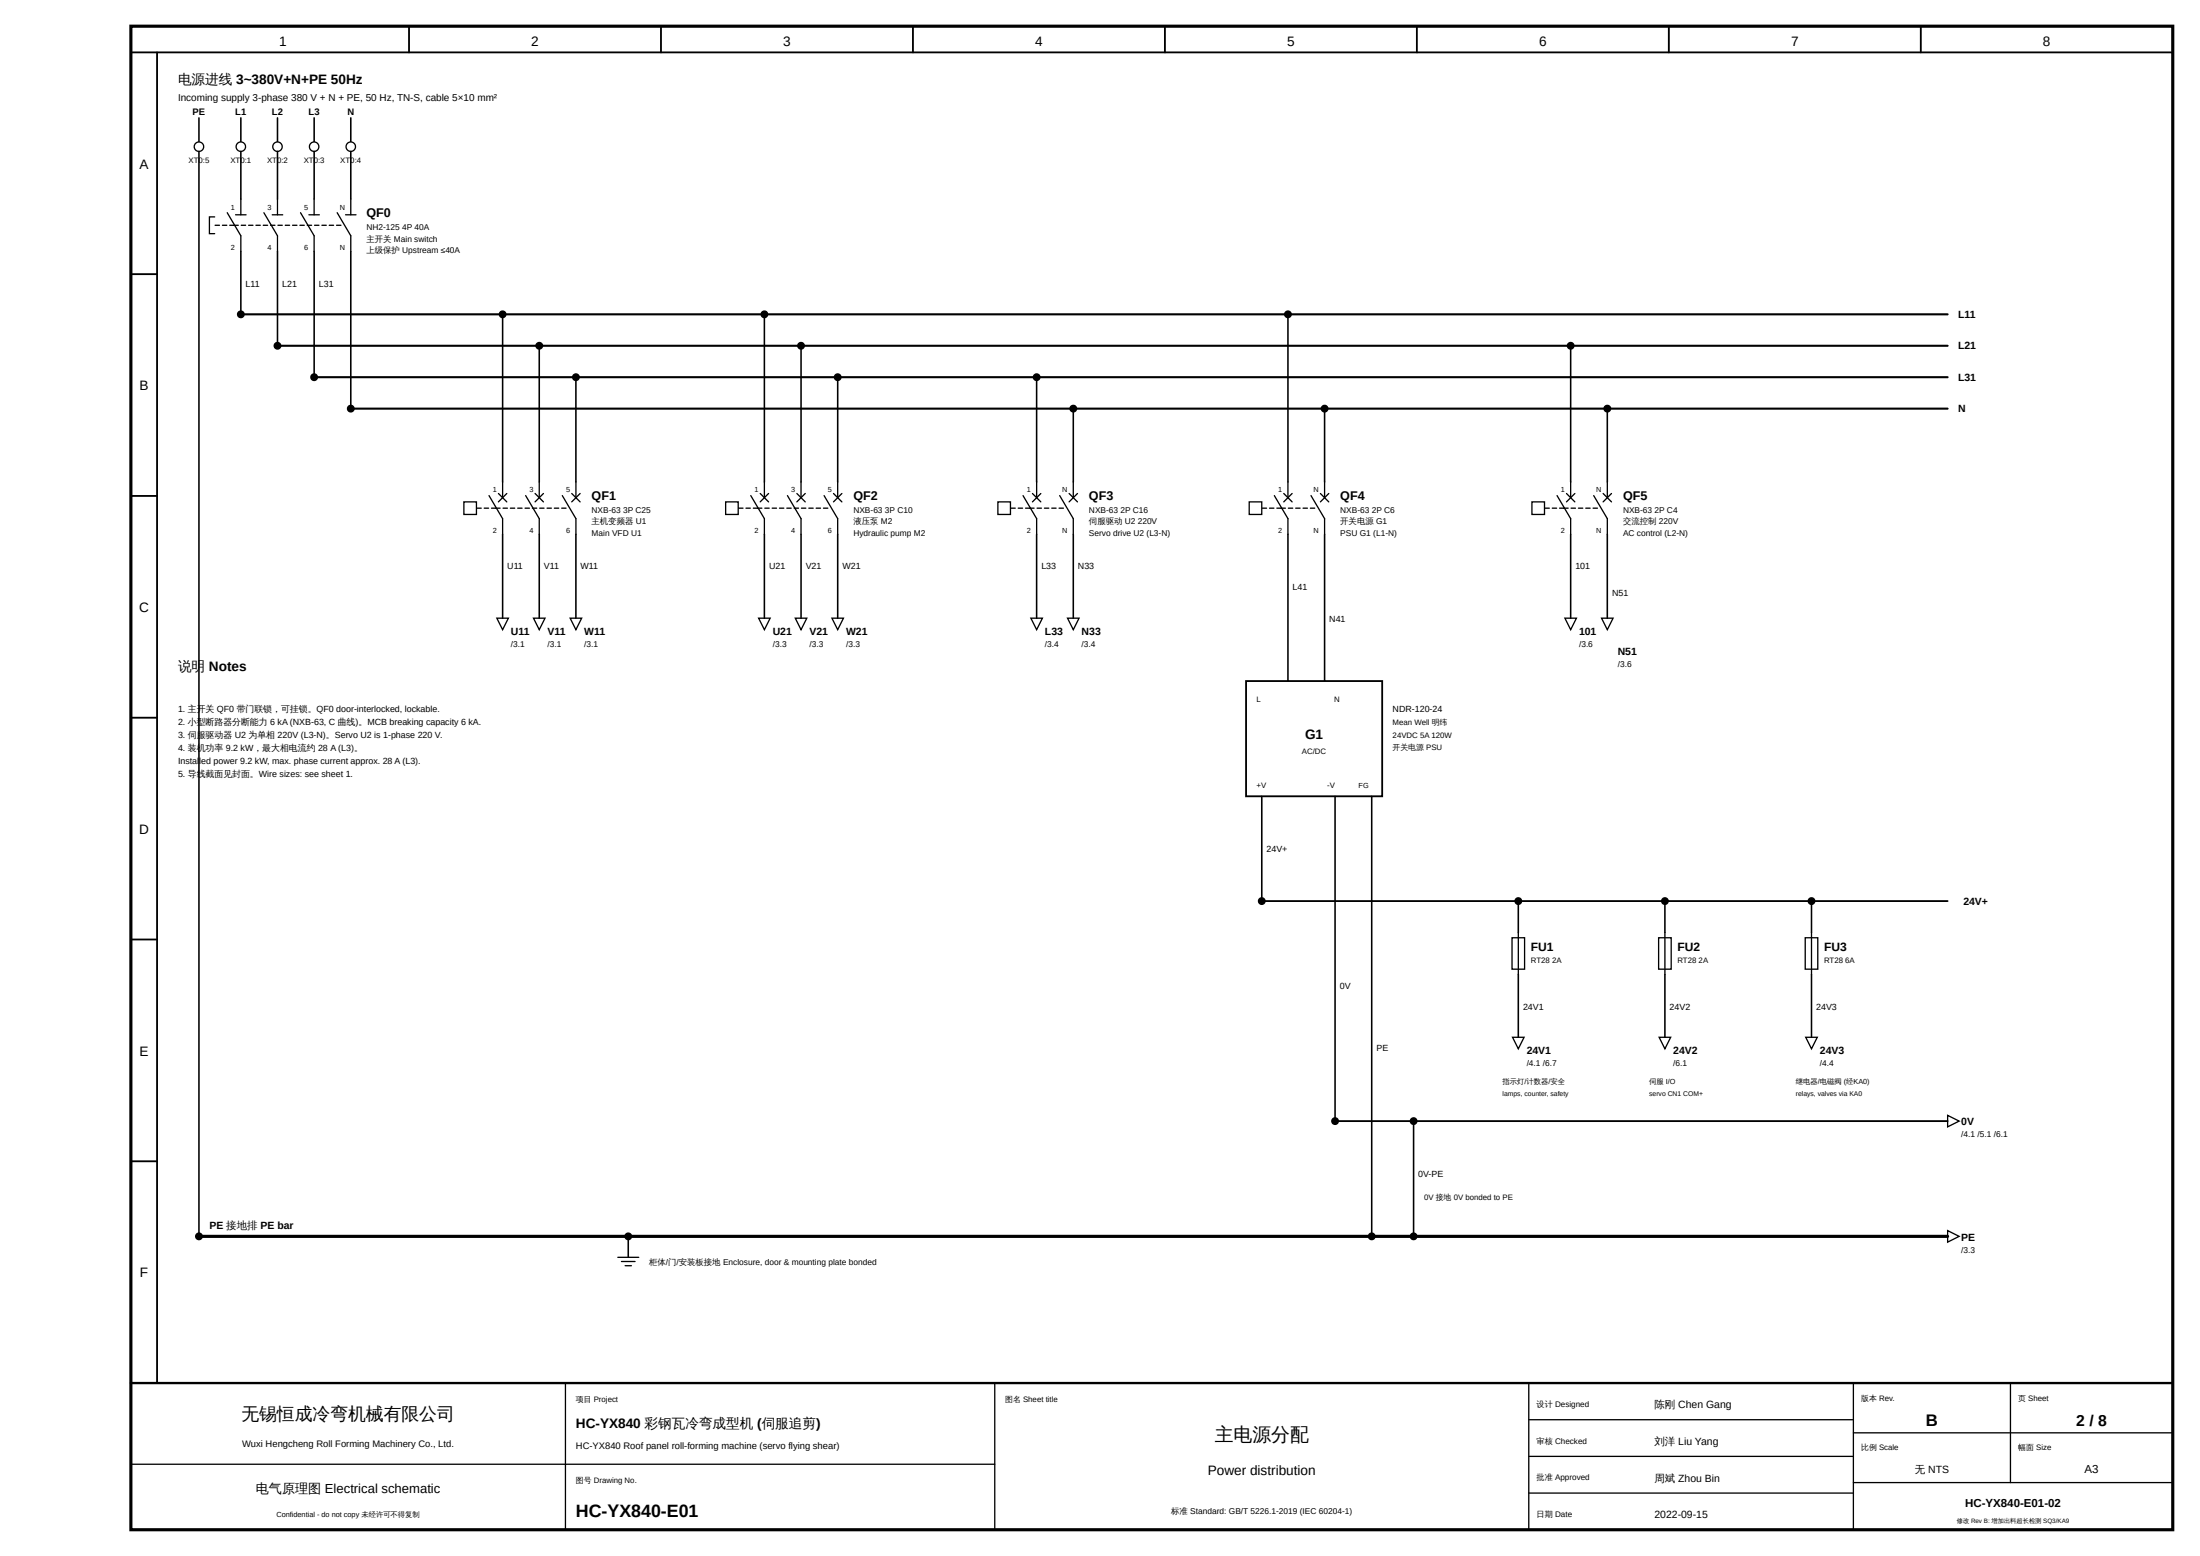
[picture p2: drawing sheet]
<svg xmlns="http://www.w3.org/2000/svg" width="420mm" height="297mm" viewBox="0 0 420 297" stroke-linecap="round" stroke-linejoin="round" font-family="sans-serif">
<path d="M38 22.5v4.6" fill="none" stroke="#000" stroke-width=".3"/>
<circle cx="38" cy="28" r=".9" fill="#fff"/>
<circle cx="38" cy="28" r=".9" fill="none" stroke="#000" stroke-width=".25"/>
<path d="M46 22.5v4.6" fill="none" stroke="#000" stroke-width=".3"/>
<circle cx="46" cy="28" r=".9" fill="#fff"/>
<circle cx="46" cy="28" r=".9" fill="none" stroke="#000" stroke-width=".25"/>
<path d="M53 22.5v4.6" fill="none" stroke="#000" stroke-width=".3"/>
<circle cx="53" cy="28" r=".9" fill="#fff"/>
<circle cx="53" cy="28" r=".9" fill="none" stroke="#000" stroke-width=".25"/>
<path d="M60 22.5v4.6" fill="none" stroke="#000" stroke-width=".3"/>
<circle cx="60" cy="28" r=".9" fill="#fff"/>
<circle cx="60" cy="28" r=".9" fill="none" stroke="#000" stroke-width=".25"/>
<path d="M67 22.5v4.6" fill="none" stroke="#000" stroke-width=".3"/>
<circle cx="67" cy="28" r=".9" fill="#fff"/>
<g fill="none" stroke="#000" stroke-width=".25">
<path d="M46 38v3M53 38v3M60 38v3M67 38v3M41 41.4h-1v3.2h1M43.4 40.6l2.6 4.4v3M45 41h2M50.4 40.6l2.6 4.4v3M52 41h2M57.4 40.6l2.6 4.4v3M59 41h2M64.4 40.6l2.6 4.4v3"/>
<path d="M66 41h2M88.6 95.8h2.4v2.4h-2.4zM93.4 94.6l2.6 4.4v3M95.2 94.2l1.6 1.6M96 92v3M96.8 94.2l-1.6 1.6M100.4 94.6l2.6 4.4v3M102.2 94.2l1.6 1.6M103 92v3M103.8 94.2l-1.6 1.6M107.4 94.6l2.6 4.4v3M109.2 94.2l1.6 1.6"/>
<path d="M110 92v3M110.8 94.2l-1.6 1.6M138.6 95.8h2.4v2.4h-2.4zM143.4 94.6l2.6 4.4v3M145.2 94.2l1.6 1.6M146 92v3M146.8 94.2l-1.6 1.6M150.4 94.6l2.6 4.4v3M152.2 94.2l1.6 1.6M153 92v3M153.8 94.2l-1.6 1.6M157.4 94.6l2.6 4.4v3"/>
<path d="M159.2 94.2l1.6 1.6M160 92v3M160.8 94.2l-1.6 1.6M190.6 95.8h2.4v2.4h-2.4zM195.4 94.6l2.6 4.4v3M197.2 94.2l1.6 1.6M198 92v3M198.8 94.2l-1.6 1.6M202.4 94.6l2.6 4.4v3M204.2 94.2l1.6 1.6M205 92v3M205.8 94.2l-1.6 1.6"/>
<path d="M238.6 95.8h2.4v2.4h-2.4zM243.4 94.6l2.6 4.4v3M245.2 94.2l1.6 1.6M246 92v3M246.8 94.2l-1.6 1.6M250.4 94.6l2.6 4.4v3M252.2 94.2l1.6 1.6M253 92v3M253.8 94.2l-1.6 1.6M292.6 95.8h2.4v2.4h-2.4zM297.4 94.6l2.6 4.4v3M299.2 94.2l1.6 1.6"/>
<path d="M300 92v3M300.8 94.2l-1.6 1.6M304.4 94.6l2.6 4.4v3M306.2 94.2l1.6 1.6M307 92v3M307.8 94.2l-1.6 1.6M94.9 118h2.2l-1.1 2.2zM101.9 118h2.2l-1.1 2.2zM108.9 118h2.2l-1.1 2.2zM144.9 118h2.2l-1.1 2.2zM151.9 118h2.2l-1.1 2.2zM158.9 118h2.2l-1.1 2.2z"/>
<path d="M196.9 118h2.2l-1.1 2.2zM203.9 118h2.2l-1.1 2.2zM298.9 118h2.2l-1.1 2.2zM305.9 118h2.2l-1.1 2.2zM288.8 179h2.4v6h-2.4zM290 178v8M316.8 179h2.4v6h-2.4zM318 178v8M344.8 179h2.4v6h-2.4zM346 178v8M288.9 198h2.2l-1.1 2.2zM316.9 198h2.2l-1.1 2.2z"/>
<path d="M344.9 198h2.2l-1.1 2.2zM372 212.9l2.2 1.1-2.2 1.1zM118 240h4M372 234.9l2.2 1.1-2.2 1.1zM118.7 240.8h2.6M119.4 241.6h1.2M25 279.5h165M108 264v28M190 264v28M292 264v28M292 271h62M292 278h62"/>
<path d="M354 264v28M354 273.5h61M384 264v19M292 285h62M354 283h61"/>
<circle cx="67" cy="28" r=".9"/>
</g>
<g fill="none" stroke="#000" stroke-width=".3">
<path d="M38 28.9v207.1M46 28.9v9.1M53 28.9v9.1M60 28.9v9.1M67 28.9v9.1M46 48v12M53 48v18M60 48v24M67 48v30M96 60v32M103 66v26M110 72v20"/>
<path d="M146 60v32M153 66v26M160 72v20M198 72v20M205 78v14M246 60v32M253 78v14M300 66v26M307 78v14M96 102v16M103 102v16M110 102v16"/>
<path d="M146 102v16M153 102v16M160 102v16M198 102v16M205 102v16M246 102v28M253 102v28M300 102v16M307 102v16M241 152v20M255 152v62M262 152v84"/>
<path d="M290 172v6M318 172v6M346 172v6M290 186v12M318 186v12M346 186v12M270 214v22M120 236v4"/>
<circle cx="46" cy="60" r=".6"/>
<circle cx="53" cy="66" r=".6"/>
<circle cx="60" cy="72" r=".6"/>
<circle cx="67" cy="78" r=".6"/>
<circle cx="96" cy="60" r=".6"/>
<circle cx="103" cy="66" r=".6"/>
<circle cx="110" cy="72" r=".6"/>
<circle cx="146" cy="60" r=".6"/>
<circle cx="153" cy="66" r=".6"/>
<circle cx="160" cy="72" r=".6"/>
<circle cx="198" cy="72" r=".6"/>
<circle cx="205" cy="78" r=".6"/>
<circle cx="246" cy="60" r=".6"/>
<circle cx="253" cy="78" r=".6"/>
<circle cx="300" cy="66" r=".6"/>
<circle cx="307" cy="78" r=".6"/>
<circle cx="241" cy="172" r=".6"/>
<circle cx="290" cy="172" r=".6"/>
<circle cx="318" cy="172" r=".6"/>
<circle cx="346" cy="172" r=".6"/>
<circle cx="255" cy="214" r=".6"/>
<circle cx="270" cy="214" r=".6"/>
<circle cx="38" cy="236" r=".6"/>
<circle cx="120" cy="236" r=".6"/>
<circle cx="262" cy="236" r=".6"/>
<circle cx="270" cy="236" r=".6"/>
</g>
<g fill="#000">
<path d="M44.6 42.9h.9l.1 .1-.1 .1h-.8zM46 42.9h.9l.1 .1-.1 .1h-.8zM47.4 42.9h.9l.1 .1-.1 .1h-.8zM48.8 42.9h.9l.1 .1-.1 .1h-.8zM50.2 42.9h.9l.1 .1-.1 .1h-.8zM51.6 42.9h.9l.1 .1-.1 .1h-.8zM53 42.9h.9l.1 .1-.1 .1h-.8zM54.4 42.9h.9l.1 .1-.1 .1h-.8zM55.8 42.9h.9l.1 .1-.1 .1h-.8zM57.2 42.9h.9l.1 .1-.1 .1h-.8zM58.6 42.9h.9l.1 .1-.1 .1h-.8zM60 42.9h.9l.1 .1-.1 .1h-.8zM61.4 42.9h.9l.1 .1-.1 .1h-.8zM62.8 42.9h.9l.1 .1-.1 .1h-.8zM64.2 42.9h.9l.1 .1-.1 .1h-.8z"/>
<path d="M43.8 42.9h.9l.1 .1-.1 .1h-.8zM42.4 42.9h.9l.1 .1-.1 .1h-.8zM41 42.9h.9l.1 .1-.1 .1h-.8z"/>
<path d="M94.6 96.9h.9l.1 .1-.1 .1h-.8zM96 96.9h.9l.1 .1-.1 .1h-.8zM97.4 96.9h.9l.1 .1-.1 .1h-.8zM98.8 96.9h.9l.1 .1-.1 .1h-.8zM100.2 96.9h.9l.1 .1-.1 .1h-.8zM101.6 96.9h.9l.1 .1-.1 .1h-.8zM103 96.9h.9l.1 .1-.1 .1h-.8zM104.4 96.9h.9l.1 .1-.1 .1h-.8zM105.8 96.9h.9l.1 .1-.1 .1h-.8zM107.2 96.9h.9l.1 .1-.1 .1h-.8z"/>
<path d="M93.8 96.9h.9l.1 .1-.1 .1h-.8zM92.4 96.9h.9l.1 .1-.1 .1h-.8zM91 96.9h.9l.1 .1-.1 .1h-.8z"/>
<path d="M144.6 96.9h.9l.1 .1-.1 .1h-.8zM146 96.9h.9l.1 .1-.1 .1h-.8zM147.4 96.9h.9l.1 .1-.1 .1h-.8zM148.8 96.9h.9l.1 .1-.1 .1h-.8zM150.2 96.9h.9l.1 .1-.1 .1h-.8zM151.6 96.9h.9l.1 .1-.1 .1h-.8zM153 96.9h.9l.1 .1-.1 .1h-.8zM154.4 96.9h.9l.1 .1-.1 .1h-.8zM155.8 96.9h.9l.1 .1-.1 .1h-.8zM157.2 96.9h.9l.1 .1-.1 .1h-.8z"/>
<path d="M143.8 96.9h.9l.1 .1-.1 .1h-.8zM142.4 96.9h.9l.1 .1-.1 .1h-.8zM141 96.9h.9l.1 .1-.1 .1h-.8z"/>
<path d="M196.6 96.9h.9l.1 .1-.1 .1h-.8zM198 96.9h.9l.1 .1-.1 .1h-.8zM199.4 96.9h.9l.1 .1-.1 .1h-.8zM200.8 96.9h.9l.1 .1-.1 .1h-.8zM202.2 96.9h.9l.1 .1-.1 .1h-.8z"/>
<path d="M195.8 96.9h.9l.1 .1-.1 .1h-.8zM194.4 96.9h.9l.1 .1-.1 .1h-.8zM193 96.9h.9l.1 .1-.1 .1h-.8z"/>
<path d="M244.6 96.9h.9l.1 .1-.1 .1h-.8zM246 96.9h.9l.1 .1-.1 .1h-.8zM247.4 96.9h.9l.1 .1-.1 .1h-.8zM248.8 96.9h.9l.1 .1-.1 .1h-.8zM250.2 96.9h.9l.1 .1-.1 .1h-.8z"/>
<path d="M243.8 96.9h.9l.1 .1-.1 .1h-.8zM242.4 96.9h.9l.1 .1-.1 .1h-.8zM241 96.9h.9l.1 .1-.1 .1h-.8z"/>
<path d="M298.6 96.9h.9l.1 .1-.1 .1h-.8zM300 96.9h.9l.1 .1-.1 .1h-.8zM301.4 96.9h.9l.1 .1-.1 .1h-.8zM302.8 96.9h.9l.1 .1-.1 .1h-.8zM304.2 96.9h.9l.1 .1-.1 .1h-.8z"/>
<path d="M297.8 96.9h.9l.1 .1-.1 .1h-.8zM296.4 96.9h.9l.1 .1-.1 .1h-.8zM295 96.9h.9l.1 .1-.1 .1h-.8z"/>
<circle cx="46" cy="60" r=".6"/>
<circle cx="53" cy="66" r=".6"/>
<circle cx="60" cy="72" r=".6"/>
<circle cx="67" cy="78" r=".6"/>
<circle cx="96" cy="60" r=".6"/>
<circle cx="103" cy="66" r=".6"/>
<circle cx="110" cy="72" r=".6"/>
<circle cx="146" cy="60" r=".6"/>
<circle cx="153" cy="66" r=".6"/>
<circle cx="160" cy="72" r=".6"/>
<circle cx="198" cy="72" r=".6"/>
<circle cx="205" cy="78" r=".6"/>
<circle cx="246" cy="60" r=".6"/>
<circle cx="253" cy="78" r=".6"/>
<circle cx="300" cy="66" r=".6"/>
<circle cx="307" cy="78" r=".6"/>
<circle cx="241" cy="172" r=".6"/>
<circle cx="290" cy="172" r=".6"/>
<circle cx="318" cy="172" r=".6"/>
<circle cx="346" cy="172" r=".6"/>
<circle cx="255" cy="214" r=".6"/>
<circle cx="270" cy="214" r=".6"/>
<circle cx="38" cy="236" r=".6"/>
<circle cx="120" cy="236" r=".6"/>
<circle cx="262" cy="236" r=".6"/>
<circle cx="270" cy="236" r=".6"/>
</g>
<path d="M46 60h326M53 66h319M60 72h312M67 78h305" fill="none" stroke="#000" stroke-width=".4"/>
<g fill="none" stroke="#000" stroke-width=".35">
<path d="M25 10h390M30 10v254M78.1 5v5M126.2 5v5M174.4 5v5M222.5 5v5M270.6 5v5M318.7 5v5M366.9 5v5M25 52.3h5M25 94.7h5M25 137h5"/>
<path d="M238 130h26v22h-26zM25 179.3h5M241 172h131M255 214h117M25 221.7h5"/>
</g>
<path d="M25 5h390v287h-390zM38 236h334" fill="none" stroke="#000" stroke-width=".6"/>
<path d="M25 264h390" fill="none" stroke="#000" stroke-width=".45"/>
<text font-size="3.6" x="232" y="275">主电源分配</text>
<g font-size="3.4">
<text x="46.1" y="271">无锡恒成冷弯机械有限公司</text>
<text x="110" y="289.5">HC-YX840-E01</text>
</g>
<text font-size="3.2" x="367.8" y="272.2">B</text>
<text font-size="3" x="396.6" y="272.2">2 / 8</text>
<g font-size="2.6">
<text x="53.3" y="8.8">1</text>
<text x="101.5" y="8.8">2</text>
<text x="149.6" y="8.8">3</text>
<text x="197.7" y="8.8">4</text>
<text x="245.8" y="8.8">5</text>
<text x="294" y="8.8">6</text>
<text x="342.1" y="8.8">7</text>
<text x="390.2" y="8.8">8</text>
<text x="34" y="16">电源进线 3~380V+N+PE 50Hz</text>
<text x="26.6" y="32.2">A</text>
<text x="26.6" y="74.5">B</text>
<text x="26.6" y="116.8">C</text>
<text x="34" y="128">说明 Notes</text>
<text x="249.3" y="141">G1</text>
<text x="26.6" y="159.2">D</text>
<text x="26.6" y="201.5">E</text>
<text x="26.7" y="243.8">F</text>
<text x="110" y="272.6">HC-YX840 彩钢瓦冷弯成型机 (伺服追剪)</text>
<text x="230.7" y="281.5">Power distribution</text>
</g>
<text font-size="2.5" x="48.9" y="285">电气原理图 Electrical schematic</text>
<g font-size="2.4">
<text x="70" y="41.4">QF0</text>
<text x="113" y="95.4">QF1</text>
<text x="163" y="95.4">QF2</text>
<text x="208" y="95.4">QF3</text>
<text x="256" y="95.4">QF4</text>
<text x="310" y="95.4">QF5</text>
</g>
<g font-size="2.3">
<text x="292.4" y="181.5">FU1</text>
<text x="320.4" y="181.5">FU2</text>
<text x="348.4" y="181.5">FU3</text>
</g>
<g font-size="2.2">
<text x="398.2" y="281.2">A3</text>
<text x="375.3" y="287.6">HC-YX840-E01-02</text>
</g>
<g font-size="2">
<text x="374" y="60.7">L11</text>
<text x="374" y="66.7">L21</text>
<text x="374" y="72.7">L31</text>
<text x="374" y="78.7">N</text>
<text x="97.6" y="121.2">U11</text>
<text x="104.6" y="121.2">V11</text>
<text x="111.6" y="121.2">W11</text>
<text x="147.6" y="121.2">U21</text>
<text x="154.6" y="121.2">V21</text>
<text x="161.6" y="121.2">W21</text>
<text x="199.6" y="121.2">L33</text>
<text x="206.6" y="121.2">N33</text>
<text x="301.6" y="121.2">101</text>
<text x="309" y="125">N51</text>
<text x="375" y="172.7">24V+</text>
<text x="291.6" y="201.2">24V1</text>
<text x="319.6" y="201.2">24V2</text>
<text x="347.6" y="201.2">24V3</text>
<text x="374.6" y="214.8">0V</text>
<text x="40" y="234.6">PE 接地排 PE bar</text>
<text x="374.6" y="236.8">PE</text>
<text x="316" y="268.8">陈刚 Chen Gang</text>
<text x="316" y="275.8">刘洋 Liu Yang</text>
<text x="365.7" y="281.2">无 NTS</text>
<text x="316" y="282.8">周斌 Zhou Bin</text>
<text x="316" y="289.8">2022-09-15</text>
</g>
<text font-size="1.9" x="34" y="19.2">Incoming supply 3-phase 380 V + N + PE, 50 Hz, TN-S, cable 5×10 mm²</text>
<g font-size="1.8">
<text x="36.8" y="22">PE</text>
<text x="44.9" y="22">L1</text>
<text x="51.9" y="22">L2</text>
<text x="58.9" y="22">L3</text>
<text x="66.3" y="22">N</text>
<text x="46.3" y="276.3">Wuxi Hengcheng Roll Forming Machinery Co., Ltd.</text>
<text x="110" y="276.6">HC-YX840 Roof panel roll-forming machine (servo flying shear)</text>
</g>
<g font-size="1.7">
<text x="46.9" y="54.7">L11</text>
<text x="53.9" y="54.7">L21</text>
<text x="60.9" y="54.7">L31</text>
<text x="96.9" y="108.7">U11</text>
<text x="103.9" y="108.7">V11</text>
<text x="110.9" y="108.7">W11</text>
<text x="146.9" y="108.7">U21</text>
<text x="153.9" y="108.7">V21</text>
<text x="160.9" y="108.7">W21</text>
<text x="198.9" y="108.7">L33</text>
<text x="205.9" y="108.7">N33</text>
<text x="246.9" y="112.7">L41</text>
<text x="300.9" y="108.7">101</text>
<text x="307.9" y="113.7">N51</text>
<text x="253.9" y="118.7">N41</text>
<text x="34" y="136">1. 主开关 QF0 带门联锁，可挂锁。QF0 door-interlocked, lockable.</text>
<text x="266" y="136">NDR-120-24</text>
<text x="34" y="138.5">2. 小型断路器分断能力 6 kA (NXB-63, C 曲线)。MCB breaking capacity 6 kA.</text>
<text x="34" y="140.9">3. 伺服驱动器 U2 为单相 220V (L3-N)。Servo U2 is 1-phase 220 V.</text>
<text x="34" y="143.4">4. 装机功率 9.2 kW，最大相电流约 28 A (L3)。</text>
<text x="34" y="145.9">Instal</text>
<text x="34" y="148.3">5. 导线截面见封面。Wire sizes: see sheet 1.</text>
<text x="38.1" y="145.9">l</text>
<text x="38.4" y="145.9">ed power 9.2 kW, max. phase current approx. 28 A (L3).</text>
<text x="241.9" y="162.7">24V+</text>
<text x="255.9" y="188.7">0V</text>
<text x="290.9" y="192.7">24V1</text>
<text x="318.9" y="192.7">24V2</text>
<text x="346.9" y="192.7">24V3</text>
<text x="262.9" y="200.7">PE</text>
<text x="270.9" y="224.7">0V-PE</text>
</g>
<g font-size="1.6">
<text x="70" y="43.9">NH2-125</text>
<text x="70" y="46.1">主开关 Main switch</text>
<text x="76.8" y="43.9">4P 40A</text>
<text x="70" y="48.3">上级保护 Upstream ≤40A</text>
<text x="113" y="97.9">NXB-63</text>
<text x="113" y="100.1">主机变频器 U1</text>
<text x="119" y="97.9">3P C25</text>
<text x="163" y="97.9">NXB-63</text>
<text x="163" y="100.1">液压泵 M2</text>
<text x="169" y="97.9">3P C10</text>
<text x="208" y="97.9">NXB-63</text>
<text x="208" y="100.1">伺服驱动 U2</text>
<text x="214" y="97.9">2P C16</text>
<text x="217.3" y="100.1">220V</text>
<text x="256" y="97.9">NXB-63</text>
<text x="256" y="100.1">开关电源 G1</text>
<text x="262" y="97.9">2P C6</text>
<text x="310" y="97.9">NXB-63</text>
<text x="310" y="100.1">交流控制 220V</text>
<text x="316" y="97.9">2P C4</text>
<text x="113" y="102.3">Main VFD U1</text>
<text x="163" y="102.3">Hydraulic pump M2</text>
<text x="208" y="102.3">Servo drive U2 (L3-N)</text>
<text x="256" y="102.3">PSU G1 (L1-N)</text>
<text x="310" y="102.3">AC control (L2-N)</text>
<text x="97.6" y="123.5">/3.1</text>
<text x="104.6" y="123.5">/3.1</text>
<text x="111.6" y="123.5">/3.1</text>
<text x="147.6" y="123.5">/3.3</text>
<text x="154.6" y="123.5">/3.3</text>
<text x="161.6" y="123.5">/3.3</text>
<text x="199.6" y="123.5">/3.4</text>
<text x="206.6" y="123.5">/3.4</text>
<text x="301.6" y="123.5">/3.6</text>
<text x="309" y="127.3">/3.6</text>
<text x="291.6" y="203.5">/4.1 /6.7</text>
<text x="319.6" y="203.5">/6.1</text>
<text x="347.6" y="203.5">/4.4</text>
<text x="374.6" y="217.1">/4.1 /5.1 /6.1</text>
<text x="374.6" y="239.1">/3.3</text>
<text x="124" y="241.5">柜体/门/安装板接地 Enclosure, door &amp; mounting plate bonded</text>
<text x="223.7" y="289">标准 Standard: GB/T 5226.1-2019 (IEC 60204-1)</text>
</g>
<g font-size="1.5">
<text x="36" y="31.2">XT0:5</text>
<text x="44" y="31.2">XT0:1</text>
<text x="51" y="31.2">XT0:2</text>
<text x="58" y="31.2">XT0:3</text>
<text x="65" y="31.2">XT0:4</text>
<text x="240" y="134">L</text>
<text x="254.8" y="134">N</text>
<text x="248.7" y="144">AC/DC</text>
<text x="266" y="138.4">Mean Well 明纬</text>
<text x="266" y="140.8">24VDC 5A 120W</text>
<text x="266" y="143.2">开关电源 PSU</text>
<text x="240" y="150.5">+V</text>
<text x="253.5" y="150.5">-V</text>
<text x="292.4" y="183.9">RT28</text>
<text x="296.4" y="183.9">2A</text>
<text x="320.4" y="183.9">RT28</text>
<text x="324.4" y="183.9">2A</text>
<text x="348.4" y="183.9">RT28</text>
<text x="352.4" y="183.9">6A</text>
<text x="272" y="229">0V 接地 0V bonded to PE</text>
<text x="110" y="267.6">项目 Project</text>
<text x="192" y="267.6">图名 Sheet title</text>
<text x="293.5" y="268.6">设计 Designed</text>
<text x="355.5" y="267.4">版本 Rev.</text>
<text x="385.5" y="267.4">页 Sheet</text>
<text x="293.5" y="275.6">审核 Checked</text>
<text x="355.5" y="276.8">比例 Scale</text>
<text x="385.5" y="276.8">幅面 Size</text>
<text x="110" y="283">图号 Drawing No.</text>
<text x="293.5" y="282.6">批准 Approved</text>
<text x="293.5" y="289.6">日期 Date</text>
</g>
<g font-size="1.4">
<text x="44.1" y="40">1</text>
<text x="51.1" y="40">3</text>
<text x="58.1" y="40">5</text>
<text x="64.9" y="40">N</text>
<text x="44.1" y="47.8">2</text>
<text x="51.1" y="47.8">4</text>
<text x="58.1" y="47.8">6</text>
<text x="64.9" y="47.8">N</text>
<text x="94.1" y="94">1</text>
<text x="101.1" y="94">3</text>
<text x="108.1" y="94">5</text>
<text x="144.1" y="94">1</text>
<text x="151.1" y="94">3</text>
<text x="158.1" y="94">5</text>
<text x="196.1" y="94">1</text>
<text x="202.9" y="94">N</text>
<text x="244.1" y="94">1</text>
<text x="250.9" y="94">N</text>
<text x="298.1" y="94">1</text>
<text x="304.9" y="94">N</text>
<text x="94.1" y="101.8">2</text>
<text x="101.1" y="101.8">4</text>
<text x="108.1" y="101.8">6</text>
<text x="144.1" y="101.8">2</text>
<text x="151.1" y="101.8">4</text>
<text x="158.1" y="101.8">6</text>
<text x="196.1" y="101.8">2</text>
<text x="202.9" y="101.8">N</text>
<text x="244.1" y="101.8">2</text>
<text x="250.9" y="101.8">N</text>
<text x="298.1" y="101.8">2</text>
<text x="304.9" y="101.8">N</text>
<text x="259.5" y="150.5">FG</text>
<text x="287" y="207">指示灯/计数器/安全</text>
<text x="315" y="207">伺服 I/O</text>
<text x="343" y="207">继电器/电磁阀 (经KA0)</text>
<text x="52.8" y="289.5">Confidential - do not copy 未经许可不得复制</text>
</g>
<g font-size="1.3">
<text x="287" y="209.2">lamps, counter, safety</text>
<text x="315" y="209.2">servo CN1 COM+</text>
<text x="343" y="209.2">relays, valves via KA0</text>
</g>
<text font-size="1.2" x="373.7" y="290.8">修改 Rev B: 增加出料超长检测 SQ3/KA9</text>
</svg>
